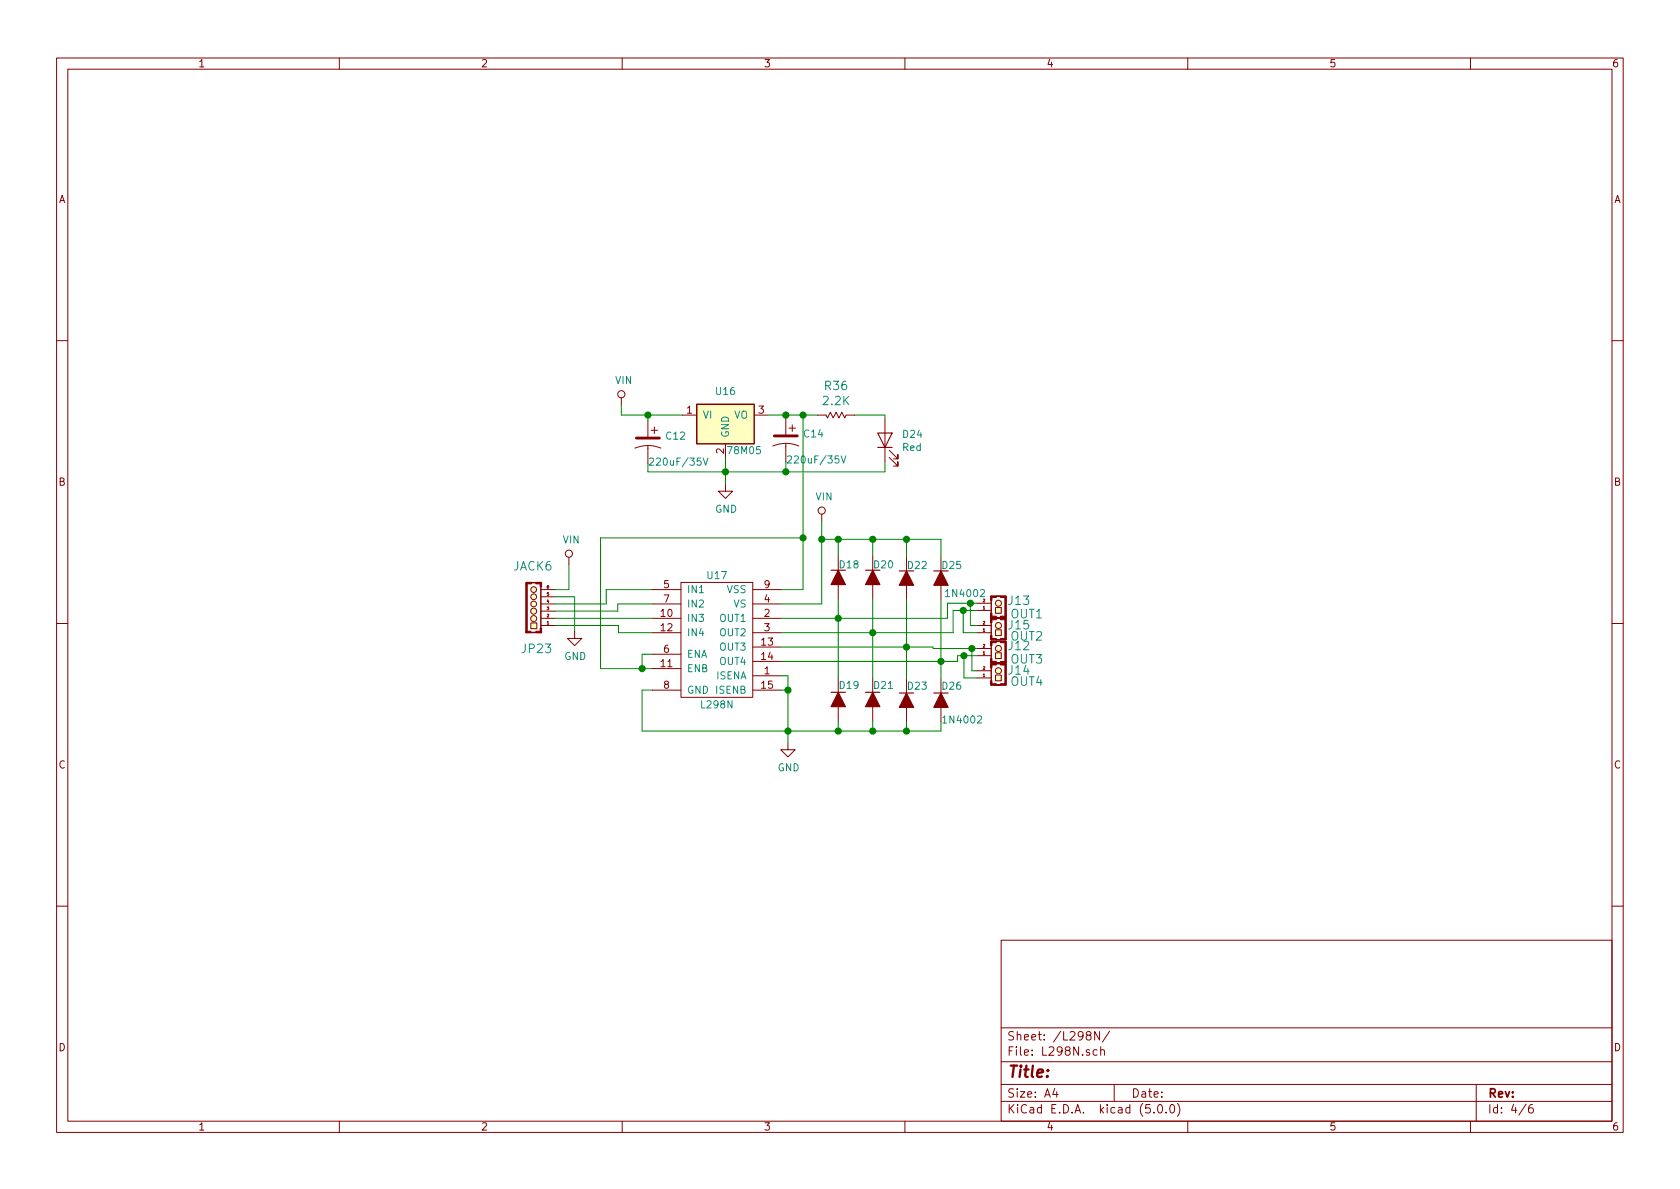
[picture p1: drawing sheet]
<svg xmlns="http://www.w3.org/2000/svg" width="297mm" height="210mm" viewBox="0 0 297 210" stroke-linecap="round" stroke-linejoin="round" font-family="sans-serif">
<g fill="none" stroke="#840000" stroke-width=".18">
<path d="M10 10.3h277v189.9h-277zM12 12.2h273v186.1h-273zM60 10.3v1.9M110 10.3v1.9M160 10.3v1.9M210 10.3v1.9M260 10.3v1.9M10 60.2h2M109.9 70.4v1.2M112.3 79.2a5.9 5.9 0 0 1 4.5 0M114.6 78.8v.5zM114.6 74.4v2.8"/>
<path d="M114.6 79.2v2.8M120.6 73.4h2.6M128.3 78.5v2.5M133.3 73.4h2.6M136.7 78.9a5.9 5.9 0 0 1 4.5 0M138.9 78.4v.5zM138.9 74v2.8M138.9 78.9v2.8M144.5 73.4h1.5l.3 .5 .5-1 .5 1 .5-1 .5 1 .5-1 .6 1 .2-.5h1.5M156.5 74v7.7M157.2 79.6l1.5 1.5v-.7v.7h-.7M285 60.2h2"/>
<path d="M100.6 98.5v1.3M128.3 85.6v1.3h1.2l-1.2 1.2-1.3-1.2h1.3M145.3 90.9v1.3M148.2 98.3v7.6M154.3 98.3v7.6M157.2 80.9l1.5 1.5v-.7v.7h-.7M160.3 98.4v7.6M166.4 98.4v7.6M10 110.3h2M93.1 103h2.5v8.9h-2.5zM93.9 110.2h1v1h-1zM95.6 109.3h2.6"/>
<path d="M95.6 106.8h2.6M95.6 104.3h2.6M95.6 103.8v7.3M95.6 110.6h2.6M95.6 108.1h2.6M95.6 105.5h2.6M101.6 111.6v1.3h1.3l-1.3 1.3-1.3-1.3h1.3M115.3 109.3h5.1M115.3 118.2h5.1M115.3 111.9h5.1M115.3 106.8h5.1M115.3 104.3h5.1"/>
<path d="M115.3 115.7h5.1M120.4 103h12.7v20.3h-12.7zM133.1 119.5h5.1M133.1 109.3h5.1M133.1 111.9h5.1M133.1 114.4h5.1M133.1 117h5.1M133.1 106.8h5.1M133.1 104.3h5.1M148.2 119.9v7.6M154.3 119.9v7.6M172.7 111.9h2.6"/>
<path d="M172.7 110.6h2.6M172.7 107.9h2.6M172.7 106.7h2.6M172.7 115.9h2.6M172.7 114.7h2.6M172.7 119.9h2.6M172.7 118.6h2.6M175.3 105.4h2.5v3.8h-2.5zM175.3 109.3h2.5v3.9h-2.5zM175.3 113.4h2.5v3.8h-2.5zM175.3 117.3h2.5v3.9h-2.5zM175.3 106.2v2.3"/>
<path d="M175.3 110.1v2.3M175.3 114.2v2.3M175.3 118.1v2.3M176 107.4h1v1.1h-1zM176 111.4h1v1h-1zM176 115.4h1v1.1h-1zM176 119.4h1v1h-1zM285 110.3h2M115.3 122h5.1M133.1 122h5.1M139.3 131.3v1.3h1.3l-1.3 1.3-1.3-1.3h1.3M160.3 120v7.6"/>
<path d="M166.4 120v7.6M10 160.2h2M177 166.3h108v32h-108zM285 160.2h2M60 198.3v1.9M110 198.3v1.9M160 198.3v1.9M177 194.8h108M177 191.8h108M177 187.8h108M177 181.8h108M186.5 192.5l-.4 1h1"/>
<path d="M186.8 193v1M192.3 183.1l-.3-.3 .1-.2 .2-.2 .5 .1 .1 .2-.1 .2-.6 .2a.48 .48 0 0 0-.1 .7l.2 .1 .5-.1a.48 .48 0 0 0-.2-.7M194 185.7l-.5-.1-.2 .3v.6l.2 .1 .5-.1M194.4 182.4v1.5l-.9-1.5v1.5M194.6 185.7h.1a.37 .37 0 0 1 .6 .1v.8M194.6 185.1v1.5M196.2 182.3l-1.3 2M197 191.8v3M204 196.7v.1M204.8 195.5l.4-.2a.94 .94 0 0 1 0 1.5 .79 .79 0 0 1-.4-1.3zM206.2 196.7v.1M207 195.4l.3-.1a.94 .94 0 0 1 0 1.5 .82 .82 0 0 1-.3-1.4z"/>
<path d="M208.2 195.1a1.71 1.71 0 0 1 0 2.3M210 198.3v1.9M260 198.3v1.9M261 191.8v6.5M269.8 195.2l-1.2 2M271 195.3a.62 .62 0 0 0-.7 .7v.7l.3 .1 .4-.1 .1-.5-.1-.2-.4-.1-.3 .3"/>
<circle cx="109.9" cy="69.7" r=".63"/>
<circle cx="100.6" cy="97.9" r=".63"/>
<circle cx="145.3" cy="90.3" r=".63"/>
<circle cx="94.4" cy="108.1" r=".53"/>
<circle cx="94.4" cy="109.4" r=".53"/>
<circle cx="94.4" cy="106.8" r=".51"/>
<circle cx="94.4" cy="104.3" r=".51"/>
<circle cx="94.4" cy="105.5" r=".51"/>
<circle cx="176.5" cy="110.6" r=".53"/>
<circle cx="176.5" cy="106.7" r=".53"/>
<circle cx="176.5" cy="114.7" r=".53"/>
<circle cx="176.5" cy="118.6" r=".53"/>
</g>
<g fill="#ffffc2" stroke="#ffffc2" stroke-width=".18">
<path d="M93.9 110.2h1v1h-1z"/>
<path d="M176 107.4h1v1.1h-1z"/>
<path d="M176 111.4h1v1h-1z"/>
<path d="M176 115.4h1v1.1h-1z"/>
<path d="M176 119.4h1v1h-1z"/>
<path d="M123.2 71.5h10.1v7h-10.1z"/>
<circle cx="94.4" cy="104.3" r=".51"/>
<circle cx="94.4" cy="105.5" r=".51"/>
<circle cx="94.4" cy="106.8" r=".51"/>
<circle cx="94.4" cy="108.1" r=".53"/>
<circle cx="94.4" cy="109.4" r=".53"/>
<circle cx="176.5" cy="106.7" r=".53"/>
<circle cx="176.5" cy="110.6" r=".53"/>
<circle cx="176.5" cy="114.7" r=".53"/>
<circle cx="176.5" cy="118.6" r=".53"/>
</g>
<g fill="#840000" stroke="#840000" stroke-width=".18">
<path d="M93 103h.2v8.9h-.2z"/>
<path d="M93.1 103h.9v.2h-.9z"/>
<path d="M93.8 111.8l1 .1z"/>
<path d="M93 111.6h.9v.3h-.9z"/>
<path d="M93.9 103l.9 .1z"/>
<path d="M94.7 103h.9v.2h-.9z"/>
<path d="M95.5 103h.3v.8h-.3z"/>
<path d="M95.5 111.1h.3v.8h-.3z"/>
<path d="M94.7 111.6h1.1v.3h-1.1z"/>
<path d="M177.7 105.4h.2v3.8h-.2z"/>
<path d="M176.9 105.4h.9v.3h-.9z"/>
<path d="M176.9 109h.9v.2h-.9z"/>
<path d="M176.1 105.4l.8 .1z"/>
<path d="M176.1 109.2h.8z"/>
<path d="M175.3 105.4h.8v.3h-.8z"/>
<path d="M175.3 109h.8v.2h-.8z"/>
<path d="M175.1 105.4h.3v.8h-.3z"/>
<path d="M175.1 108.5h.3v.7h-.3z"/>
<path d="M177.7 109.3h.2v3.9h-.2z"/>
<path d="M176.9 109.3h.9v.3h-.9z"/>
<path d="M176.9 112.9h.9v.3h-.9z"/>
<path d="M176.1 109.3l.8 .1z"/>
<path d="M176.1 113.1l.8 .1z"/>
<path d="M175.3 109.3h.8v.3h-.8z"/>
<path d="M175.3 112.9h.8v.3h-.8z"/>
<path d="M175.1 109.3h.3v.8h-.3z"/>
<path d="M175.1 112.4h.3v.8h-.3z"/>
<path d="M177.7 113.4h.2v3.8h-.2z"/>
<path d="M176.9 113.4h.9v.3h-.9z"/>
<path d="M176.9 117h.9v.2h-.9z"/>
<path d="M176.1 113.4l.8 .1z"/>
<path d="M176.1 117.2h.8z"/>
<path d="M175.3 113.4h.8v.3h-.8z"/>
<path d="M175.3 117h.8v.2h-.8z"/>
<path d="M175.1 113.4h.3v.8h-.3z"/>
<path d="M175.1 116.5h.3v.7h-.3z"/>
<path d="M177.7 117.3h.2v3.9h-.2z"/>
<path d="M176.9 117.3h.9v.3h-.9z"/>
<path d="M176.9 120.9h.9v.3h-.9z"/>
<path d="M176.1 117.3l.8 .1z"/>
<path d="M176.1 121.1l.8 .1z"/>
<path d="M175.3 117.3h.8v.3h-.8z"/>
<path d="M175.3 120.9h.8v.3h-.8z"/>
<path d="M175.1 117.3h.3v.8h-.3z"/>
<path d="M175.1 120.4h.3v.8h-.3z"/>
</g>
<g fill="none" stroke="#008400" stroke-width=".18">
<path d="M109.9 71.6v1.8h10.7M114.6 73.4v1M135.9 73.4h8.6M138.9 73.4v.6M142 73.4v30.9h-3.8M151.1 73.4h5.4v.6M100.6 99.8v4.5h-2.4M128.3 81v4.6M138.9 81.7v1.7M142 95.1h-35.8v23.1h9.1M145.3 92.2v14.6h-7.1M145.3 95.4h21.1v3"/>
<path d="M148.2 95.4v2.9M154.3 95.4v2.9M156.5 81.7v1.7h-41.9v-1.4M160.3 95.4v3M98.2 110.6h11.1v1.3h6M98.2 105.5h3.4v6.1M98.2 109.3h17.1M115.3 104.3h-8.1v2.5h-9M115.3 106.8h-6.1v1.3h-11M115.3 115.7h-1.8v2.5M138.2 119.5h1.1v11.8M138.2 114.4h26.8v.3h7.7"/>
<path d="M148.2 105.9v14M154.3 105.9v14M160.3 106v14M166.4 106v14M170.3 107.9v4h2.4M170.4 115.9v4h2.3M171.6 106.7v3.9h1.1M171.8 114.7v3.9h.9M172.7 107.9h-4.2v4h-30.3M172.7 106.7h-5.2v2.6h-29.3M172.7 115.9h-3.4v1.1h-31.1M115.3 122h-1.8v7.3h52.9v-1.7"/>
<path d="M138.2 122h1.1M148.2 127.5v1.8M154.3 127.5v1.8M160.3 127.6v1.7"/>
</g>
<g fill="#008400" stroke="#008400" stroke-width=".25">
<circle cx="139.3" cy="122" r=".51"/>
<circle cx="148.2" cy="129.3" r=".51"/>
<circle cx="154.3" cy="129.3" r=".51"/>
<circle cx="160.3" cy="129.3" r=".51"/>
<circle cx="148.2" cy="109.3" r=".51"/>
<circle cx="154.3" cy="111.9" r=".51"/>
<circle cx="160.3" cy="114.4" r=".51"/>
<circle cx="166.4" cy="117" r=".51"/>
<circle cx="148.2" cy="95.4" r=".51"/>
<circle cx="154.3" cy="95.4" r=".51"/>
<circle cx="160.3" cy="95.4" r=".51"/>
<circle cx="145.3" cy="95.4" r=".51"/>
<circle cx="171.6" cy="106.7" r=".51"/>
<circle cx="170.3" cy="107.9" r=".51"/>
<circle cx="170.4" cy="115.9" r=".51"/>
<circle cx="114.6" cy="73.4" r=".51"/>
<circle cx="128.3" cy="83.4" r=".51"/>
<circle cx="138.9" cy="73.4" r=".51"/>
<circle cx="138.9" cy="83.4" r=".51"/>
<circle cx="142" cy="73.4" r=".51"/>
<circle cx="139.3" cy="129.3" r=".51"/>
<circle cx="113.5" cy="118.2" r=".51"/>
<circle cx="171.8" cy="114.7" r=".51"/>
<circle cx="142" cy="95.1" r=".51"/>
</g>
<path d="M155.2 76.6h2.5l-1.2 2.5zM155.2 79.1h2.5M146.9 100.8h2.6M153 100.8h2.6M159 101h2.5M165.1 101h2.5M146.9 122.4h2.6M153 122.4h2.6M159 122.5h2.5M165.1 122.5h2.5" fill="none" stroke="#840000" stroke-width=".2"/>
<g fill="#840000" stroke="#840000" stroke-width=".2">
<path d="M148.2 122.4l1.3 2.6h-2.6z"/>
<path d="M154.3 122.4l1.3 2.6h-2.6z"/>
<path d="M160.3 122.5l1.2 2.6h-2.5z"/>
<path d="M166.4 122.5l1.2 2.6h-2.5z"/>
<path d="M148.2 100.8l1.3 2.6h-2.6z"/>
<path d="M154.3 100.8l1.3 2.6h-2.6z"/>
<path d="M160.3 101l1.2 2.5h-2.5z"/>
<path d="M166.4 101l1.2 2.5h-2.5z"/>
</g>
<path d="M123.2 71.5h10.1v7h-10.1z" fill="none" stroke="#840000" stroke-width=".25"/>
<path d="M112.5 77.5h4.1M136.9 77.1h4.1" fill="none" stroke="#840000" stroke-width=".51"/>
<path d="M114.8 81.1l.5-.1 .2 .1 .1 .3-.1 .2-.7 .7h.8M124.3 81l.5 1.3 .4-1.3M139.2 80.7l.5-.1 .2 .1 .1 .3-.1 .2-.7 .7h.8M148.7 80.6l.4 1.3 .5-1.3" fill="none" stroke="#008484" stroke-width=".18"/>
<text font-size="2.8" fill="#840000" x="178" y="190.5">Title:</text>
<g font-size="2.1" fill="#008484">
<text x="145.6" y="71.6">2.2K</text>
<text x="145.9" y="69">R36</text>
<text x="90.8" y="100.9">JACK6</text>
<text x="178.4" y="107">J13</text>
<text x="178.4" y="111.3">J15</text>
<text x="178.7" y="109.3">OUT1</text>
<text x="178.7" y="113.3">OUT2</text>
<text x="92.4" y="115.5">JP23</text>
<text x="178.4" y="115">J12</text>
<text x="178.4" y="119.3">J14</text>
<text x="178.7" y="117.3">OUT3</text>
<text x="178.7" y="121.3">OUT4</text>
</g>
<g font-size="2.1" fill="#840000">
<text x="115.1" y="76.8">+</text>
<text x="139.5" y="76.4">+</text>
<text x="178" y="184">Sheet: /L298N/</text>
<text x="178" y="186.7">File: L298N.sch</text>
<text x="178" y="196.9">KiCad E.D.A. kicad (5.0.0)</text>
<text x="178" y="194.1">Size: A4</text>
<text x="200" y="194.1">Date:</text>
<text x="263" y="194.1">Rev:</text>
<text x="263" y="196.9">Id: 4/6</text>
</g>
<g font-size="1.8" fill="#840000">
<text x="35" y="11.9">1</text>
<text x="85" y="11.9">2</text>
<text x="135" y="11.9">3</text>
<text x="185" y="11.9">4</text>
<text x="235" y="11.9">5</text>
<text x="285" y="11.9">6</text>
<text x="10.4" y="35.9">A</text>
<text x="285.4" y="35.9">A</text>
<text x="121.4" y="73.1">1</text>
<text x="134.1" y="73.1">3</text>
<text x="128" y="80.2" transform="rotate(-90 128 80.2)">2</text>
<text x="10.4" y="85.9">B</text>
<text x="285.4" y="85.9">B</text>
<text x="117.4" y="104">5</text>
<text x="117.4" y="106.5">7</text>
<text x="135.2" y="106.5">4</text>
<text x="135.2" y="104">9</text>
<text x="116.9" y="109.1">10</text>
<text x="116.9" y="111.6">12</text>
<text x="135.2" y="109.1">2</text>
<text x="135.2" y="111.6">3</text>
<text x="116.9" y="118">11</text>
<text x="117.4" y="115.4">6</text>
<text x="134.7" y="114.2">13</text>
<text x="134.7" y="116.7">14</text>
<text x="135.2" y="119.2">1</text>
<text x="117.4" y="121.8">8</text>
<text x="134.7" y="121.8">15</text>
<text x="10.4" y="135.9">C</text>
<text x="285.4" y="135.9">C</text>
<text x="10.4" y="185.9">D</text>
<text x="285.4" y="185.9">D</text>
<text x="35" y="199.9">1</text>
<text x="85" y="199.9">2</text>
<text x="135" y="199.9">3</text>
<text x="185" y="199.9">4</text>
<text x="235" y="199.9">5</text>
<text x="285" y="199.9">6</text>
</g>
<g font-size="1.8" fill="#008484">
<text x="108.8" y="67.9">VIN</text>
<text x="126.6" y="69.8">U16</text>
<text x="117.8" y="77.7">C12</text>
<text x="124.2" y="74">VI</text>
<text x="128.9" y="77.5" transform="rotate(-90 128.9 77.5)">GND</text>
<text x="129.8" y="74">VO</text>
<text x="142.2" y="77.4">C14</text>
<text x="159.7" y="77.4">D24</text>
<text x="115.6" y="82.3">220uF/35V</text>
<text x="128.9" y="80.3">78M05</text>
<text x="140" y="82">220uF/35V</text>
<text x="159.6" y="79.8">Red</text>
<text x="144.2" y="88.5">VIN</text>
<text x="126.4" y="90.7">GND</text>
<text x="99.5" y="96.1">VIN</text>
<text x="148.5" y="100.5">D18</text>
<text x="154.6" y="100.5">D20</text>
<text x="160.6" y="100.6">D22</text>
<text x="166.6" y="100.6">D25</text>
<text x="121.4" y="104.9">IN1</text>
<text x="121.4" y="107.4">IN2</text>
<text x="125.1" y="102.4">U17</text>
<text x="128.5" y="104.9">VSS</text>
<text x="129.7" y="107.4">VS</text>
<text x="167.5" y="105.6">1N4002</text>
<text x="121.4" y="110">IN3</text>
<text x="121.4" y="112.5">IN4</text>
<text x="127.4" y="110">OUT1</text>
<text x="127.4" y="112.5">OUT2</text>
<text x="99.8" y="116.7">GND</text>
<text x="121.4" y="118.9">ENB</text>
<text x="121.4" y="116.3">ENA</text>
<text x="127.4" y="115.1">OUT3</text>
<text x="127.4" y="117.6">OUT4</text>
<text x="121.4" y="122.7">GND</text>
<text x="124.1" y="125.3">L298N</text>
<text x="126.7" y="120.1">ISENA</text>
<text x="126.7" y="122.7">ISENB</text>
<text x="148.5" y="121.8">D19</text>
<text x="154.6" y="121.8">D21</text>
<text x="160.6" y="122">D23</text>
<text x="166.6" y="122">D26</text>
<text x="167" y="127.9">1N4002</text>
<text x="137.5" y="136.4">GND</text>
</g>
<g font-size=".7" fill="#840000">
<text x="96.7" y="107.9">3</text>
<text x="96.7" y="106.6">4</text>
<text x="96.7" y="105.3">5</text>
<text x="96.7" y="104.1">6</text>
<text x="173.8" y="107.7">1</text>
<text x="173.8" y="106.5">2</text>
<text x="96.7" y="110.4">1</text>
<text x="96.7" y="109.1">2</text>
<text x="173.8" y="111.7">1</text>
<text x="173.8" y="110.4">2</text>
<text x="173.8" y="115.7">1</text>
<text x="173.8" y="114.5">2</text>
<text x="173.8" y="119.7">1</text>
<text x="173.8" y="118.4">2</text>
</g>
</svg>
